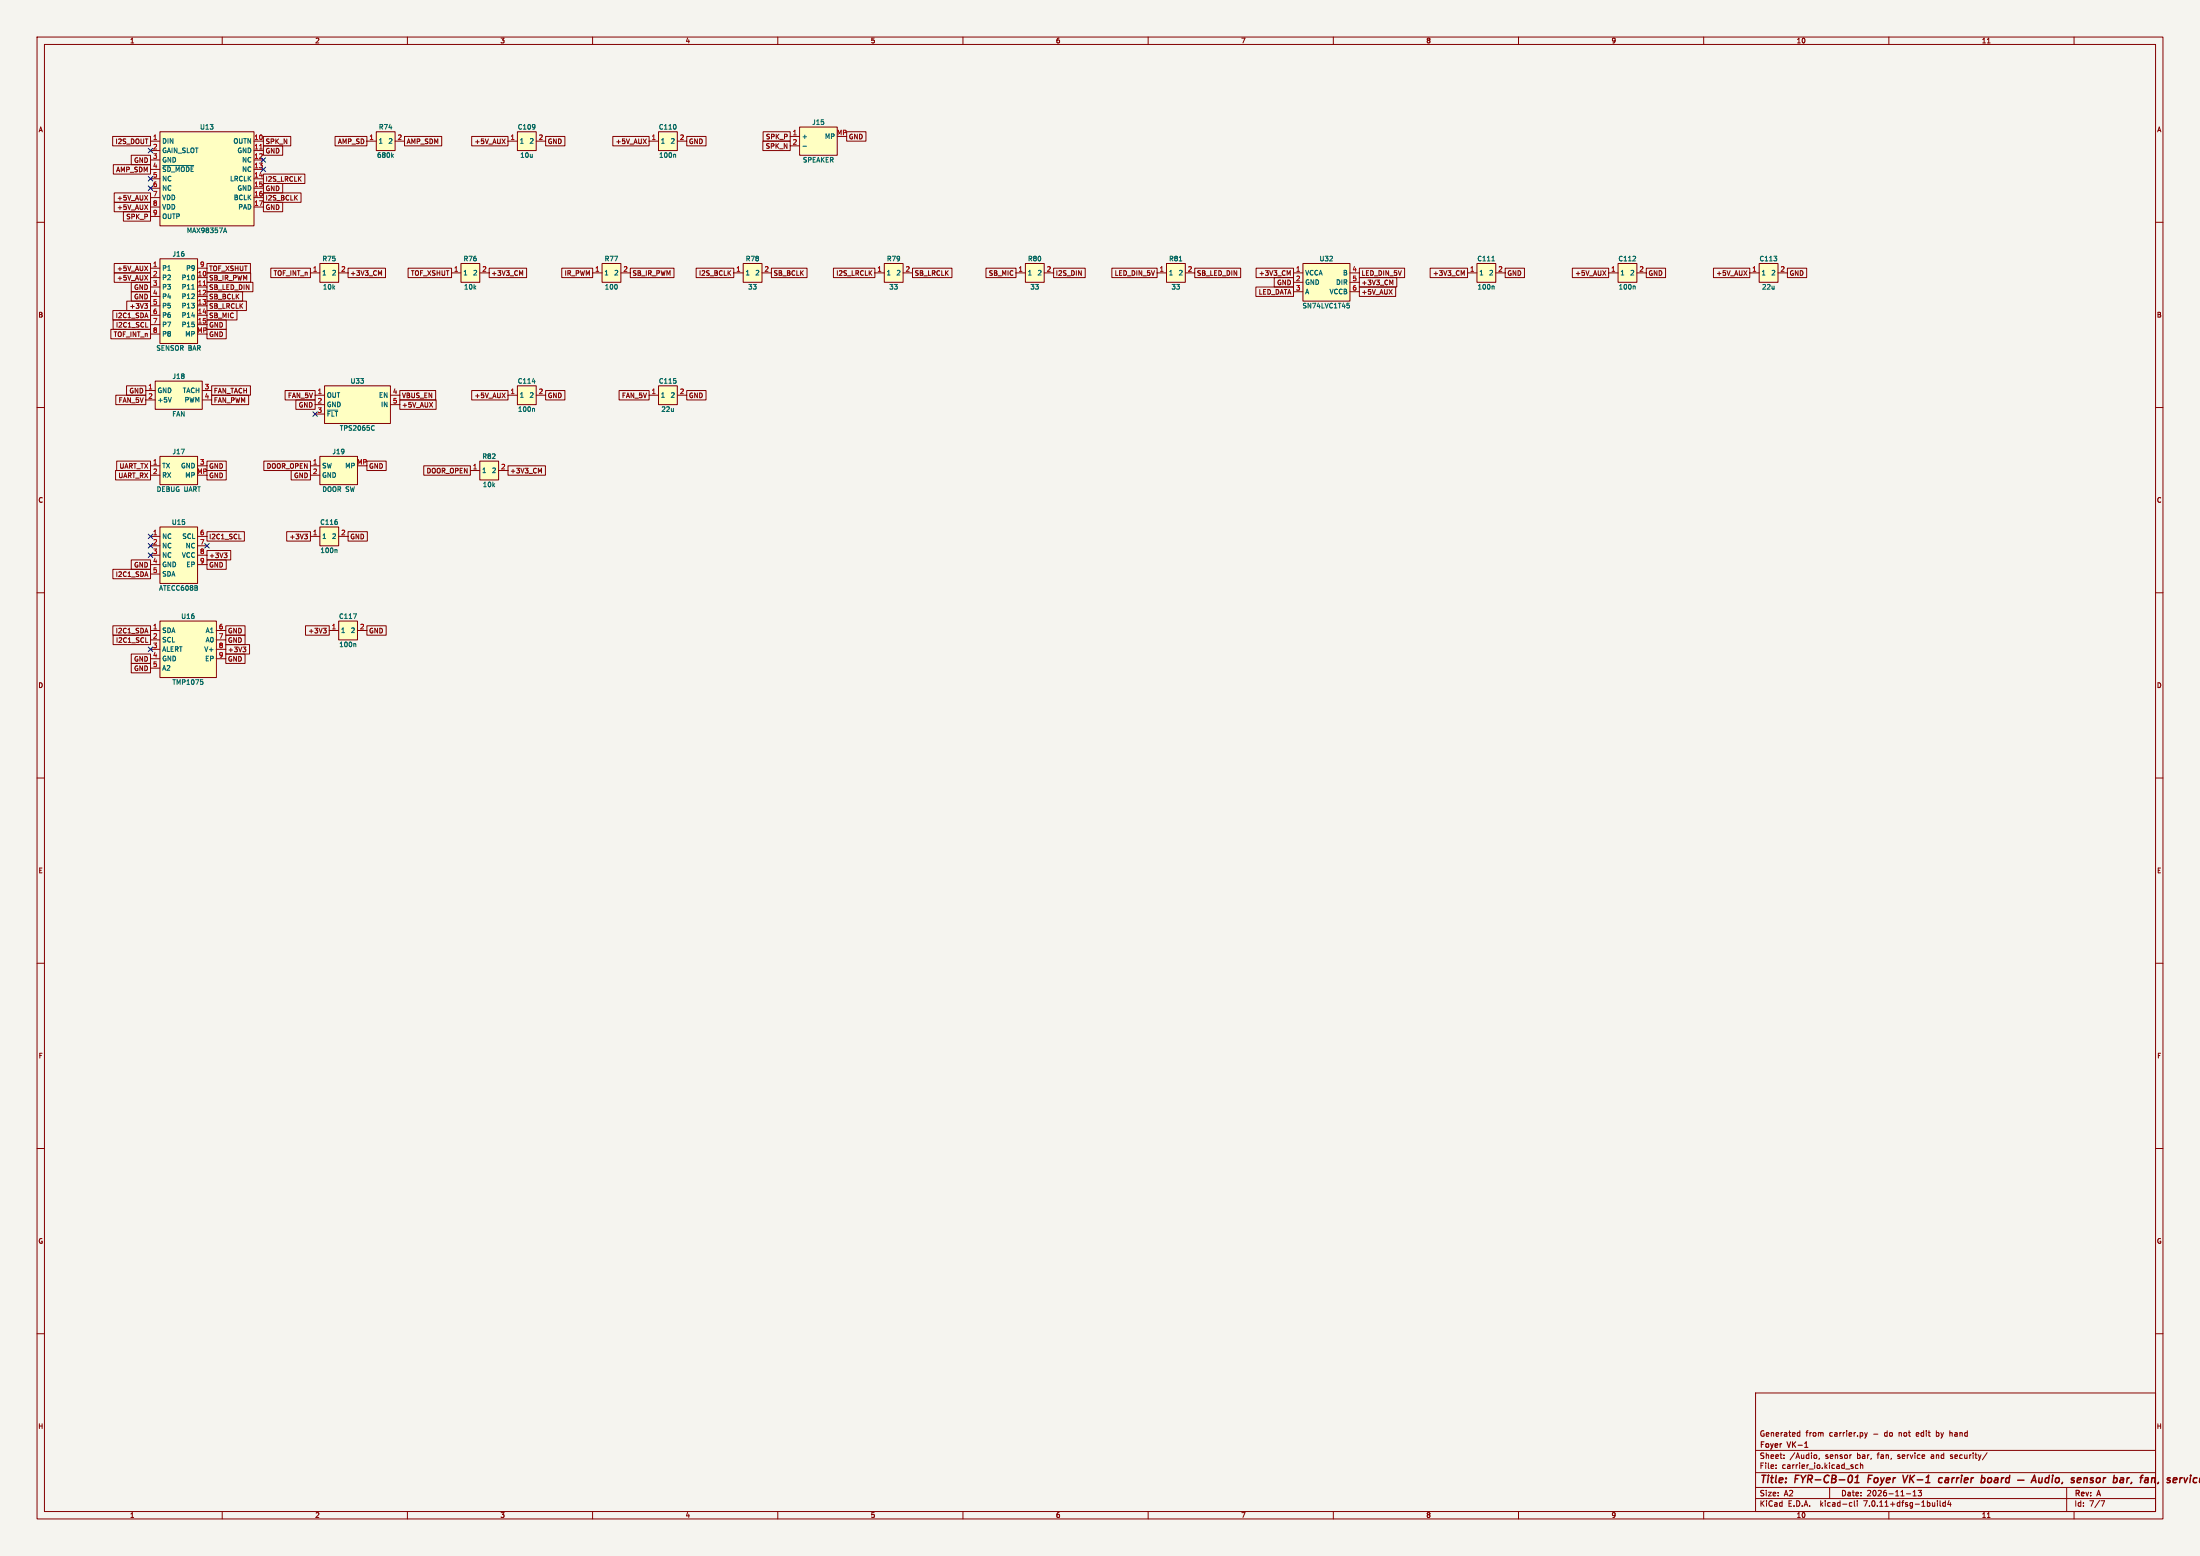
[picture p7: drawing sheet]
<svg xmlns="http://www.w3.org/2000/svg" width="594mm" height="420mm" viewBox="0 0 594 420" stroke-linecap="round" stroke-linejoin="round" font-family="sans-serif">
<path d="M0 0h594v420h-594z" fill="#f5f4ef" stroke="#f5f4ef" stroke-width=".27"/>
<g fill="none" stroke="#840000" stroke-width=".27">
<path d="M10 10h574v400h-574zM12 12h570v396h-570zM60 10v2M110 10v2M160 10v2M210 10v2M260 10v2M310 10v2M360 10v2M410 10v2M460 10v2M510 10v2"/>
<path d="M536.6 11.6h.7M560 10v2M30.4 36.8h10.2v2.6h-10.2zM40.6 38.1h2.6M43.2 35.6h25.4v25.4h-25.4zM68.6 38.1h2.5M71.1 39.4h5.2v2.5h-5.2zM71.1 36.8h7.4v2.6h-7.4zM90.5 36.8h8.6v2.6h-8.6zM99.1 38.1h2.5M101.6 35.6h5.1v5h-5.1zM106.7 38.1h2.5"/>
<path d="M109.2 36.8h10.1v2.6h-10.1zM127.4 36.8h9.8v2.6h-9.8zM137.2 38.1h2.5M139.7 35.6h5.1v5h-5.1zM144.8 38.1h2.5M147.3 36.8h5.2v2.6h-5.2zM165.5 36.8h9.8v2.6h-9.8zM175.3 38.1h2.5M177.8 35.6h5.1v5h-5.1zM182.9 38.1h2.5M185.4 36.8h5.2v2.6h-5.2zM206 38.1h7.4v2.5h-7.4z"/>
<path d="M206 35.6h7.4v2.5h-7.4zM213.4 36.8h2.5M213.4 39.4h2.5M215.9 34.3h10.2v7.6h-10.2zM228.6 35.6h5.2v2.5h-5.2zM10 60h2M30.6 44.5h10v2.5h-10zM30.8 52.1h9.8v2.5h-9.8zM30.8 54.6h9.8v2.6h-9.8zM33.3 57.2h7.3v2.5h-7.3zM35.4 41.9h5.2v2.6h-5.2zM40.6 40.6h2.6"/>
<path d="M40.6 43.2h2.6M40.6 45.7h2.6M40.6 48.3h2.6M40.6 50.8h2.6M40.6 53.3h2.6M40.6 55.9h2.6M40.6 58.4h2.6M68.6 40.6h2.5M68.6 43.2h2.5M68.6 45.7h2.5M68.6 48.3h2.5M68.6 50.8h2.5"/>
<path d="M68.6 53.3h2.5M68.6 55.9h2.5M71.1 54.6h5.2v2.6h-5.2zM71.1 52.1h10.2v2.5h-10.2zM71.1 49.5h5.2v2.6h-5.2zM71.1 47h11.2v2.5h-11.2zM582 60h2M30.8 71.1h9.8v2.6h-9.8zM30.8 73.7h9.8v2.5h-9.8zM35.4 78.7h5.2v2.6h-5.2zM35.4 76.2h5.2v2.5h-5.2zM40.6 72.4h2.6"/>
<path d="M40.6 74.9h2.6M40.6 77.5h2.6M43.2 69.9h10.1v22.8h-10.1zM53.3 72.4h2.6M53.3 74.9h2.6M53.3 77.5h2.6M55.9 76.2h12.4v2.5h-12.4zM55.9 73.7h11.8v2.5h-11.8zM55.9 71.1h11.7v2.6h-11.7zM55.9 78.7h9.6v2.6h-9.6zM73.1 72.4h10.7v2.5h-10.7zM83.8 73.7h2.6"/>
<path d="M86.4 71.1h5v5.1h-5zM91.4 73.7h2.6M94 72.4h10.1v2.5h-10.1zM102.6 74l.4-.9v1.2M110.2 72.4h11.7v2.5h-11.7zM121.9 73.7h2.6M124.5 71.1h5v5.1h-5zM129.5 73.7h2.6M132.1 72.4h10.1v2.5h-10.1zM140.7 74l.4-.9v1.2M151.7 72.4h8.3v2.5h-8.3zM160 73.7h2.6"/>
<path d="M162.6 71.1h5v5.1h-5zM167.6 73.7h2.6M170.2 72.4h11.8v2.5h-11.8zM188 72.4h10.1v2.5h-10.1zM198.1 73.7h2.6M200.7 71.1h5v5.1h-5zM205.7 73.7h2.6M208.3 72.4h9.6v2.5h-9.6zM225 72.4h11.2v2.5h-11.2zM236.2 73.7h2.6M238.8 71.1h5v5.1h-5zM243.8 73.7h2.6"/>
<path d="M246.4 72.4h10.6v2.5h-10.6zM266.2 72.4h8.1v2.5h-8.1zM274.3 73.7h2.6M276.9 71.1h5v5.1h-5zM281.9 73.7h2.6M284.5 72.4h8.5v2.5h-8.5zM300.2 72.4h12.2v2.5h-12.2zM312.4 73.7h2.6M315 71.1h5v5.1h-5zM320 73.7h2.6M322.6 72.4h12.4v2.5h-12.4zM339.1 77.5h10.1v2.5h-10.1z"/>
<path d="M339.1 72.4h10.1v2.5h-10.1zM344 74.9h5.2v2.6h-5.2zM347.9 74l.5-.9v1.2M349.2 73.7h2.6M349.2 76.2h2.6M349.2 78.7h2.6M351.8 71.1h12.7v10.2h-12.7zM364.5 73.7h2.5M364.5 76.2h2.5M364.5 78.7h2.5M367 74.9h10.1v2.6h-10.1zM367 72.4h12.2v2.5h-12.2z"/>
<path d="M367 77.5h9.8v2.5h-9.8zM375.7 76.5l.4-.9v1.3M386.1 72.4h10.1v2.5h-10.1zM394.9 74l.5-.9v1.2M396.2 73.7h2.6M398.8 71.1h5.1v5.1h-5.1zM403.9 73.7h2.5M406.4 72.4h5.2v2.5h-5.2zM424.5 72.4h9.8v2.5h-9.8zM434.3 73.7h2.6M436.9 71.1h5.1v5.1h-5.1zM442 73.7h2.5"/>
<path d="M444.5 72.4h5.2v2.5h-5.2zM462.6 72.4h9.8v2.5h-9.8zM472.4 73.7h2.6M475 71.1h5.1v5.1h-5.1zM480.1 73.7h2.5M482.6 72.4h5.2v2.5h-5.2zM29.9 88.9h10.7v2.5h-10.7zM30.5 83.8h10.1v2.6h-10.1zM30.5 86.4h10.1v2.5h-10.1zM34.2 81.3h6.4v2.5h-6.4zM39 82h.8l-.4 .4M39.3 88.3h.6"/>
<path d="M39.6 82.4l.2 .3-.2 .5M40.6 80h2.6M40.6 82.6h2.6M40.6 85.1h2.6M40.6 87.6h2.6M40.6 90.2h2.6M53.3 80h2.6M53.3 82.6h2.6M53.3 85.1h2.6M53.3 87.6h2.6M55.9 83.8h8.1v2.6h-8.1zM55.9 88.9h5.2v2.5h-5.2z"/>
<path d="M55.9 86.4h5.2v2.5h-5.2zM55.9 81.3h10.6v2.5h-10.6zM10 110h2M31.3 106.7h8.1v2.5h-8.1zM34.2 104.1h5.2v2.6h-5.2zM39.4 105.4h2.5M39.4 108h2.5M41.9 102.9h12.7v7.6h-12.7zM54.6 105.4h2.5M54.6 108h2.5M57.1 104.1h10.5v2.6h-10.5zM57.1 106.7h10v2.5h-10z"/>
<path d="M77 105.4h8.1v2.6h-8.1zM79.9 108h5.2v2.5h-5.2zM85.1 106.7h2.5M85.1 109.2h2.5M85.1 111.8h2.5M87.6 104.1h17.8v10.2h-17.8zM105.4 106.7h2.5M105.4 109.2h2.5M107.9 105.4h9.7v2.6h-9.7zM107.9 108h9.9v2.5h-9.9zM127.4 105.4h9.8v2.6h-9.8zM137.2 106.7h2.5"/>
<path d="M139.7 104.1h5.1v5.1h-5.1zM144.8 106.7h2.5M147.3 105.4h5.2v2.6h-5.2zM167.2 105.4h8.1v2.6h-8.1zM175.3 106.7h2.5M177.8 104.1h5.1v5.1h-5.1zM182.9 106.7h2.5M185.4 105.4h5.2v2.6h-5.2zM582 110h2M31.2 127h9.4v2.5h-9.4zM31.5 124.5h9.1v2.5h-9.1zM40.6 125.7h2.6"/>
<path d="M40.6 128.3h2.6M43.2 123.2h10.1v7.6h-10.1zM53.3 125.7h2.6M55.9 127h5.2v2.5h-5.2zM55.9 124.5h5.2v2.5h-5.2zM71.2 124.5h12.6v2.5h-12.6zM78.6 127h5.2v2.5h-5.2zM83.8 125.7h2.6M83.8 128.3h2.6M86.4 123.2h10.1v7.6h-10.1zM99.1 124.5h5.2v2.5h-5.2zM114.4 125.7h12.6v2.6h-12.6z"/>
<path d="M127 127h2.5M129.5 124.5h5.1v5h-5.1zM134.6 127h2.6M137.2 125.7h10.1v2.6h-10.1zM145.8 127.3l.4-.9v1.3M10 160h2M30.5 153.7h10.1v2.5h-10.1zM35.4 151.1h5.2v2.6h-5.2zM40.6 144.8h2.6M40.6 147.3h2.6M40.6 149.9h2.6M40.6 152.4h2.6"/>
<path d="M40.6 154.9h2.6M43.2 142.2h10.1v15.3h-10.1zM53.3 144.8h2.6M53.3 147.3h2.6M53.3 149.9h2.6M53.3 152.4h2.6M55.9 143.5h10.1v2.6h-10.1zM55.9 148.6h6.4v2.5h-6.4zM55.9 151.1h5.2v2.6h-5.2zM60.5 149.3h.8l-.4 .4M61.1 149.7l.2 .3-.2 .5M64.5 145.5h.6"/>
<path d="M77.4 143.5h6.4v2.6h-6.4zM82.2 144.2h.8l-.4 .5M82.8 144.7l.2 .2-.2 .6M83.8 144.8h2.6M86.4 142.2h5v5.1h-5zM91.4 144.8h2.6M94 143.5h5.2v2.6h-5.2zM582 160h2M30.5 168.9h10.1v2.6h-10.1zM30.5 171.4h10.1v2.6h-10.1zM35.4 179.1h5.2v2.5h-5.2zM35.4 176.5h5.2v2.6h-5.2z"/>
<path d="M39.3 173.4h.6M40.6 170.2h2.6M40.6 172.7h2.6M40.6 175.3h2.6M40.6 177.8h2.6M43.2 167.6h15.2v15.3h-15.2zM58.4 170.2h2.6M58.4 172.7h2.6M58.4 175.3h2.6M58.4 177.8h2.6M61 176.5h5.2v2.6h-5.2zM61 174h6.4v2.5h-6.4z"/>
<path d="M61 171.4h5.2v2.6h-5.2zM61 168.9h5.2v2.6h-5.2zM65.6 174.7h.8l-.4 .4M66.1 175.1l.3 .3-.1 .4M66.3 175.9h-.2M66.3 175.8v.1M82.5 168.9h6.4v2.6h-6.4zM87.3 169.6h.8l-.4 .5M87.8 170.1l.3 .2-.3 .6M88.9 170.2h2.5M91.4 167.6h5.1v5.1h-5.1zM96.5 170.2h2.6"/>
<path d="M99.1 168.9h5.2v2.6h-5.2zM40.6 180.3h2.6M10 210h2M582 210h2M10 260h2M582 260h2M10 310h2M582 310h2M10 360h2M474 376h108v32h-108zM582 360h2M474 397.5h108"/>
<path d="M474 391.5h108M479.5 396.2v.2M479.5 395.4v.2M481.7 393.5v.2M481.7 392.7v.2M485.4 387.6h.6M485.4 386.7h.6M486 386.2v1.5M490.2 392.7l.3 .3v.4l-.3 .3M491.2 393.6l-.1 .3M499.7 392.7h.2M500.2 395.9l.2 .2-.2 .3"/>
<path d="M500.2 395.4h.1M501.7 395.4h-.5l-.2 .3 .1 .6h.6M502.3 395.5l.6-.1 .1 1M502.3 394.9v1.5M503.5 386.7l.3 1M503.8 387.7l-.3 .5M504.2 386.7l-.4 1M522.8 386.2v1.5M522.8 387.6l.2 .1M523 386.7h-.2M526.5 386.2v1.5M526.6 393.6l.1 .1"/>
<path d="M526.7 392.7v.4M526.7 386.7l-.2 .1M536.5 392.1l-1.3 1.9M60 408v2M110 408v2M160 408v2M210 408v2M260 408v2M310 408v2M360 408v2M410 408v2M460 408v2"/>
<path d="M474 404.5h108M474 401.5h108M494 401.5v3M499.6 405.6h.4M500 406.5l-.4 .1M500.7 405.1v1.3l.2 .2M501.5 405.1v.1M501.5 405.6v1M510 408v2M514.7 403.2h1.2M516.5 403.8h.9M516.5 402.7l.5-.4v1.5"/>
<path d="M517.9 402.3h.9l-.5 .5 .4 .2v.6l-.2 .2-.6-.2M523.1 405.1v.1M523.1 405.6v1M523.8 405.1v1.3l.2 .2M525.2 405.6h-.4l-.3 .3 .2 .6h.5M525.2 405.1v1.5M526.2 405l-.3 1.1h.9M526.6 405.6v1M536.6 409.6h.7M558 401.5v6.5M560 408v2M567.2 405.1h1l-.6 1.5"/>
</g>
<g fill="none" stroke="#840000" stroke-width=".4">
<path d="M500.1 398.4l.1 .6-.2 .8M501 398.8l.6-.6-.2 2M504.6 398.2l-.3 2M513.8 398.2l.4 2 .9-2M524.5 399h-.8l-.3 .8 .3 .4 .6-.1M525.2 399.5v.6M535.8 399l.1 .2-.1 .8M537.4 398.9l-.6 .2-.2 .7 .4 .4 .5-.1M548.7 399.6h.9M550.6 398.9l-.1 1.2 .5 .1 .3-.2M551.4 398.9l-.1 1.3M553.2 399h-.7l-.3 .8 .3 .4 .6-.1"/>
<path d="M553.3 398.2l-.2 2M554.2 398.9l-.2 1.3M554.3 398.2l-.1 .2M555.1 399.1l.3-.2 .6 .2v.7l-.3 .3-.4 .1-.3-.2zM560.1 399l-.5-.1-.3 .2 .1 .3 .6 .2-.1 .5h-.7M560.9 399.5l.9-.2v-.3h-.8l-.2 .9 .3 .3 .5-.1M562.7 399.1l.3-.2 .5 .1-.1 1.2M562.8 398.9l-.2 1.3M570.8 398.2l-.2 2M591.4 398.9l-.1 1.3M591.5 398.2v.2M592.5 399l-.3 .8 .3 .4"/>
<path d="M500.8 400.2h1.1M548.4 400.2l.9-2 .4 2M556.9 400.1l-.3 .4M575.6 400.1l-.3 .4"/>
</g>
<path d="M487.3 390.7h.8" fill="none" stroke="#840000" stroke-width=".3"/>
<g fill="#ffffc2" stroke="#ffffc2" stroke-width=".27">
<path d="M41.9 102.9h12.7v7.6h-12.7z"/>
<path d="M475 71.1h5.1v5.1h-5.1z"/>
<path d="M215.9 34.3h10.2v7.6h-10.2z"/>
<path d="M436.9 71.1h5.1v5.1h-5.1z"/>
<path d="M200.7 71.1h5v5.1h-5z"/>
<path d="M177.8 35.6h5.1v5h-5.1z"/>
<path d="M43.2 142.2h10.1v15.3h-10.1z"/>
<path d="M43.2 123.2h10.1v7.6h-10.1z"/>
<path d="M139.7 35.6h5.1v5h-5.1z"/>
<path d="M86.4 142.2h5v5.1h-5z"/>
<path d="M162.6 71.1h5v5.1h-5z"/>
<path d="M86.4 71.1h5v5.1h-5z"/>
<path d="M43.2 35.6h25.4v25.4h-25.4z"/>
<path d="M43.2 69.9h10.1v22.8h-10.1z"/>
<path d="M124.5 71.1h5v5.1h-5z"/>
<path d="M87.6 104.1h17.8v10.2h-17.8z"/>
<path d="M129.5 124.5h5.1v5h-5.1z"/>
<path d="M139.7 104.1h5.1v5.1h-5.1z"/>
<path d="M91.4 167.6h5.1v5.1h-5.1z"/>
<path d="M177.8 104.1h5.1v5.1h-5.1z"/>
<path d="M398.8 71.1h5.1v5.1h-5.1z"/>
<path d="M43.2 167.6h15.2v15.3h-15.2z"/>
<path d="M315 71.1h5v5.1h-5z"/>
<path d="M238.8 71.1h5v5.1h-5z"/>
<path d="M86.4 123.2h10.1v7.6h-10.1z"/>
<path d="M351.8 71.1h12.7v10.2h-12.7z"/>
<path d="M101.6 35.6h5.1v5h-5.1z"/>
<path d="M276.9 71.1h5v5.1h-5z"/>
</g>
<g fill="none" stroke="#006464" stroke-width=".27">
<path d="M216.8 39.5h1M43.9 44.7h8.4M105.9 42l.3 .5M106.2 41.6l-.5 .5M182.2 41.6l.2 .2v.7M51.8 78h.7M60.5 62.4h.6M60.8 61.5l.4 1.3M318.4 70.4h.7M402.8 70.4h.7M403.2 77.2l.2 .2v.6M441.3 77.2l.2 .2v.6"/>
<path d="M363.7 81.9h.6M363.8 82.3l.6 .3-.1 .4-.5 .1M46.3 107.3l-.5 1.2M88.4 110.7h2.8M100.8 114.9l.3 .1M101.1 116l-.3 .1M143.7 103h.8M144.1 110.2l.2 .2v.7M90.8 148.3l.2 .2v.7M95.4 165.7h.8l-.5 1.2M95.9 173.7l.2 .2v.7M54.2 183.5h.6"/>
<path d="M54.6 183.9l.2 .3-.2 .5"/>
</g>
<path d="M70.1 40.2h.7M54.9 77.1h.7" fill="none" stroke="#a90000" stroke-width=".27"/>
<g fill="none" stroke="#000084" stroke-width=".27">
<path d="M40 47.7l1.2 1.2M40 40l1.2 1.2M40 50.2l1.2 1.2M41.2 47.7l-1.2 1.2M41.2 40l-1.2 1.2M41.2 50.2l-1.2 1.2M70.5 42.6l1.2 1.2M70.5 45.1l1.2 1.2M71.7 42.6l-1.2 1.2M71.7 45.1l-1.2 1.2M84.5 111.2l1.2 1.2M85.7 111.2l-1.2 1.2"/>
<path d="M40 144.2l1.2 1.2M40 149.3l1.2 1.2M40 146.7l1.2 1.2M41.2 144.2l-1.2 1.2M41.2 149.3l-1.2 1.2M41.2 146.7l-1.2 1.2M55.3 146.7l1.2 1.2M56.5 146.7l-1.2 1.2M40 174.7l1.2 1.2M41.2 174.7l-1.2 1.2"/>
</g>
<g font-size="2.8" fill="#840000">
<text x="475" y="400.9">Title:</text>
<text x="484.7" y="400.9">FYR-CB-01</text>
<text x="505.2" y="400.9">Foyer</text>
<text x="515.5" y="400.9">VK-1</text>
<text x="525.9" y="400.9">carrier</text>
<text x="538.1" y="400.9">board</text>
<text x="564.9" y="400.9">sensor</text>
<text x="577.1" y="400.9">bar,</text>
<text x="585.2" y="400.9">fan,</text>
<text x="593.2" y="400.9">se</text>
</g>
<g font-size="2.1" fill="#840000">
<text x="475" y="388">Generated</text>
<text x="487.5" y="388">from</text>
<text x="494" y="388">carrier.py</text>
<text x="505.9" y="388">-</text>
<text x="509.1" y="388">do</text>
<text x="513.1" y="388">not</text>
<text x="517.9" y="388">edit</text>
<text x="523.5" y="388">by</text>
<text x="527.3" y="388">hand</text>
<text x="475" y="394">Sheet:</text>
<text x="475" y="391.2">Foyer</text>
<text x="482.7" y="391.2">VK-1</text>
<text x="483.2" y="394">/Audio,</text>
<text x="492.9" y="394">sensor</text>
<text x="501.5" y="394">bar,</text>
<text x="507.2" y="394">fan,</text>
<text x="512.8" y="394">service</text>
<text x="521.9" y="394">and</text>
<text x="527.3" y="394">security/</text>
<text x="475" y="396.7">File:</text>
<text x="481.1" y="396.7">carrier_io.kicad_sch</text>
<text x="475" y="406.9">KiCad</text>
<text x="475" y="404.1">Size:</text>
<text x="481.7" y="404.1">A2</text>
<text x="482.7" y="406.9">E.D.A.</text>
<text x="491.6" y="406.9">kicad-cli</text>
<text x="497" y="404.1">Date:</text>
<text x="503.5" y="406.9">7.0.11+dfsg-1build4</text>
<text x="504" y="404.1">2026-11-13</text>
<text x="560" y="404.3">Rev:</text>
<text x="560" y="406.9">Id:</text>
<text x="564.1" y="406.9">7/7</text>
<text x="566.4" y="404.3">A</text>
</g>
<g font-size="1.8" fill="#840000">
<text x="35" y="11.9">1</text>
<text x="85" y="11.9">2</text>
<text x="135" y="11.9">3</text>
<text x="185" y="11.9">4</text>
<text x="235" y="11.9">5</text>
<text x="285" y="11.9">6</text>
<text x="335" y="11.9">7</text>
<text x="385" y="11.9">8</text>
<text x="435" y="11.9">9</text>
<text x="485" y="11.9">10</text>
<text x="535" y="11.9">11</text>
<text x="10.3" y="35.9">A</text>
<text x="582.3" y="35.9">A</text>
<text x="31.1" y="39.1">I2S_DOUT</text>
<text x="71.6" y="41.6">GND</text>
<text x="71.6" y="39.1">SPK_N</text>
<text x="91.1" y="39.1">AMP_SD</text>
<text x="109.7" y="39.1">AMP_SDM</text>
<text x="128" y="39.1">+5V_AUX</text>
<text x="147.8" y="39.1">GND</text>
<text x="166.1" y="39.1">+5V_AUX</text>
<text x="185.9" y="39.1">GND</text>
<text x="206.6" y="40.3">SPK_N</text>
<text x="206.7" y="37.8">SPK_P</text>
<text x="229.1" y="37.8">GND</text>
<text x="31.3" y="46.7">AMP_SDM</text>
<text x="36.1" y="44.1">GND</text>
<text x="71.6" y="51.8">GND</text>
<text x="71.6" y="49.2">I2S_LRCLK</text>
<text x="31.5" y="54.3">+5V_AUX</text>
<text x="31.5" y="56.8">+5V_AUX</text>
<text x="34" y="59.4">SPK_P</text>
<text x="71.6" y="56.8">GND</text>
<text x="71.6" y="54.3">I2S_BCLK</text>
<text x="31.5" y="73.3">+5V_AUX</text>
<text x="31.5" y="75.9">+5V_AUX</text>
<text x="56.4" y="75.9">SB_IR_PWM</text>
<text x="56.4" y="73.3">TOF_XSHUT</text>
<text x="73.8" y="74.6">TOF_INT_n</text>
<text x="94.5" y="74.6">+3V3_CM</text>
<text x="110.8" y="74.6">TOF_XSHUT</text>
<text x="132.6" y="74.6">+3V3_CM</text>
<text x="152.3" y="74.6">IR_PWM</text>
<text x="170.7" y="74.6">SB_IR_PWM</text>
<text x="188.6" y="74.6">I2S_BCLK</text>
<text x="208.8" y="74.6">SB_BCLK</text>
<text x="225.7" y="74.6">I2S_LRCLK</text>
<text x="246.9" y="74.6">SB_LRCLK</text>
<text x="266.9" y="74.6">SB_MIC</text>
<text x="285" y="74.6">I2S_DIN</text>
<text x="300.9" y="74.6">LED_DIN_5V</text>
<text x="323.1" y="74.6">SB_LED_DIN</text>
<text x="339.8" y="74.6">+3V3_CM</text>
<text x="344.7" y="77.2">GND</text>
<text x="367.5" y="77.2">+3V3_CM</text>
<text x="367.5" y="74.6">LED_DIN_5V</text>
<text x="386.8" y="74.6">+3V3_CM</text>
<text x="406.9" y="74.6">GND</text>
<text x="425.2" y="74.6">+5V_AUX</text>
<text x="445" y="74.6">GND</text>
<text x="463.3" y="74.6">+5V_AUX</text>
<text x="483.1" y="74.6">GND</text>
<text x="34.9" y="83.5">+3V3</text>
<text x="36.1" y="81">GND</text>
<text x="36.1" y="78.4">GND</text>
<text x="56.4" y="83.5">SB_LRCLK</text>
<text x="56.4" y="78.4">SB_LED_DIN</text>
<text x="56.4" y="81">SB_BCLK</text>
<text x="339.7" y="79.7">LED_DATA</text>
<text x="367.5" y="79.7">+5V_AUX</text>
<text x="10.3" y="85.9">B</text>
<text x="31.1" y="86">I2C1_SDA</text>
<text x="31.2" y="88.6">I2C1_SCL</text>
<text x="56.4" y="86">SB_MIC</text>
<text x="56.4" y="88.6">GND</text>
<text x="582.3" y="85.9">B</text>
<text x="30.6" y="91.1">TOF_INT_n</text>
<text x="56.4" y="91.1">GND</text>
<text x="34.8" y="106.4">GND</text>
<text x="57.6" y="106.4">FAN_TACH</text>
<text x="77.6" y="107.6">FAN_5V</text>
<text x="108.4" y="107.6">VBUS_EN</text>
<text x="128" y="107.6">+5V_AUX</text>
<text x="147.8" y="107.6">GND</text>
<text x="167.8" y="107.6">FAN_5V</text>
<text x="185.9" y="107.6">GND</text>
<text x="31.9" y="108.9">FAN_5V</text>
<text x="57.6" y="108.9">FAN_PWM</text>
<text x="80.5" y="110.2">GND</text>
<text x="108.4" y="110.2">+5V_AUX</text>
<text x="31.9" y="129.2">UART_RX</text>
<text x="32.2" y="126.7">UART_TX</text>
<text x="56.4" y="129.2">GND</text>
<text x="56.4" y="126.7">GND</text>
<text x="71.9" y="126.7">DOOR_OPEN</text>
<text x="79.3" y="129.2">GND</text>
<text x="99.5" y="126.7">GND</text>
<text x="115.1" y="128">DOOR_OPEN</text>
<text x="137.6" y="128">+3V3_CM</text>
<text x="10.3" y="135.9">C</text>
<text x="582.3" y="135.9">C</text>
<text x="56.4" y="145.7">I2C1_SCL</text>
<text x="78.1" y="145.7">+3V3</text>
<text x="94.5" y="145.7">GND</text>
<text x="31.1" y="155.9">I2C1_SDA</text>
<text x="36.1" y="153.4">GND</text>
<text x="56.4" y="150.8">+3V3</text>
<text x="56.4" y="153.4">GND</text>
<text x="31.1" y="171.1">I2C1_SDA</text>
<text x="31.2" y="173.7">I2C1_SCL</text>
<text x="61.4" y="173.7">GND</text>
<text x="61.4" y="171.1">GND</text>
<text x="83.1" y="171.1">+3V3</text>
<text x="99.5" y="171.1">GND</text>
<text x="36.1" y="178.8">GND</text>
<text x="61.4" y="178.8">GND</text>
<text x="61.4" y="176.2">+3V3</text>
<text x="10.3" y="185.9">D</text>
<text x="36.1" y="181.3">GND</text>
<text x="582.3" y="185.9">D</text>
<text x="10.3" y="235.9">E</text>
<text x="582.3" y="235.9">E</text>
<text x="10.3" y="285.9">F</text>
<text x="582.3" y="285.9">F</text>
<text x="10.3" y="335.9">G</text>
<text x="582.3" y="335.9">G</text>
<text x="10.2" y="385.9">H</text>
<text x="582.2" y="385.9">H</text>
<text x="35" y="409.9">1</text>
<text x="85" y="409.9">2</text>
<text x="135" y="409.9">3</text>
<text x="185" y="409.9">4</text>
<text x="235" y="409.9">5</text>
<text x="285" y="409.9">6</text>
<text x="335" y="409.9">7</text>
<text x="385" y="409.9">8</text>
<text x="435" y="409.9">9</text>
<text x="485" y="409.9">10</text>
<text x="535" y="409.9">11</text>
</g>
<g font-size="1.8" fill="#006464">
<text x="53.9" y="35.2">U13</text>
<text x="102.2" y="35.2">R74</text>
<text x="139.7" y="35.2">C109</text>
<text x="177.8" y="35.2">C110</text>
<text x="219.2" y="33.9">J15</text>
<text x="43.7" y="39">DIN</text>
<text x="43.7" y="41.5">GAIN_SLOT</text>
<text x="62.9" y="39">OUTN</text>
<text x="64" y="41.5">GND</text>
<text x="102.1" y="39">1</text>
<text x="104.8" y="39">2</text>
<text x="140.2" y="39">1</text>
<text x="142.9" y="39">2</text>
<text x="178.3" y="39">1</text>
<text x="181" y="39">2</text>
<text x="216.4" y="37.7">+</text>
<text x="222.6" y="37.7">MP</text>
<text x="43.7" y="44">GND</text>
<text x="43.7" y="46.6">~{SD_MODE}</text>
<text x="65.3" y="44">NC</text>
<text x="65.3" y="46.6">NC</text>
<text x="101.7" y="42.8">680k</text>
<text x="140.4" y="42.8">10u</text>
<text x="177.8" y="42.8">100n</text>
<text x="216.7" y="44">SPEAKER</text>
<text x="43.7" y="49.1">NC</text>
<text x="43.7" y="51.7">NC</text>
<text x="62" y="49.1">LRCLK</text>
<text x="64" y="51.7">GND</text>
<text x="43.7" y="54.2">VDD</text>
<text x="43.7" y="56.7">VDD</text>
<text x="43.7" y="59.3">OUTP</text>
<text x="63" y="54.2">BCLK</text>
<text x="64.2" y="56.7">PAD</text>
<text x="50.3" y="63.1">MAX98357A</text>
<text x="46.5" y="69.4">J16</text>
<text x="87" y="70.7">R75</text>
<text x="125.1" y="70.7">R76</text>
<text x="163.2" y="70.7">R77</text>
<text x="201.3" y="70.7">R78</text>
<text x="239.4" y="70.7">R79</text>
<text x="277.5" y="70.7">R80</text>
<text x="315.6" y="70.7">R81</text>
<text x="356.2" y="70.7">U32</text>
<text x="398.8" y="70.7">C111</text>
<text x="436.9" y="70.7">C112</text>
<text x="475" y="70.7">C113</text>
<text x="43.7" y="73.3">P1</text>
<text x="43.7" y="75.8">P2</text>
<text x="48.9" y="75.8">P10</text>
<text x="50.1" y="73.3">P9</text>
<text x="86.9" y="74.5">1</text>
<text x="89.5" y="74.5">2</text>
<text x="125" y="74.5">1</text>
<text x="127.6" y="74.5">2</text>
<text x="163.1" y="74.5">1</text>
<text x="165.7" y="74.5">2</text>
<text x="201.2" y="74.5">1</text>
<text x="203.8" y="74.5">2</text>
<text x="239.3" y="74.5">1</text>
<text x="241.9" y="74.5">2</text>
<text x="277.4" y="74.5">1</text>
<text x="280" y="74.5">2</text>
<text x="315.5" y="74.5">1</text>
<text x="318.1" y="74.5">2</text>
<text x="352.3" y="74.5">VCCA</text>
<text x="352.3" y="77.1">GND</text>
<text x="360.6" y="77.1">DIR</text>
<text x="362.5" y="74.5">B</text>
<text x="399.3" y="74.5">1</text>
<text x="401.9" y="74.5">2</text>
<text x="437.4" y="74.5">1</text>
<text x="440" y="74.5">2</text>
<text x="475.5" y="74.5">1</text>
<text x="478.1" y="74.5">2</text>
<text x="43.7" y="78.3">P3</text>
<text x="43.7" y="80.9">P4</text>
<text x="43.7" y="83.4">P5</text>
<text x="48.9" y="78.3">P11</text>
<text x="48.9" y="80.9">P12</text>
<text x="48.9" y="83.4">P13</text>
<text x="87.1" y="78.3">10k</text>
<text x="125.2" y="78.3">10k</text>
<text x="163.2" y="78.3">100</text>
<text x="201.9" y="78.3">33</text>
<text x="240" y="78.3">33</text>
<text x="278.1" y="78.3">33</text>
<text x="316.2" y="78.3">33</text>
<text x="351.6" y="83.4">SN74LVC1T45</text>
<text x="352.3" y="79.6">A</text>
<text x="358.9" y="79.6">VCCB</text>
<text x="398.8" y="78.3">100n</text>
<text x="436.9" y="78.3">100n</text>
<text x="475.6" y="78.3">22u</text>
<text x="43.7" y="86">P6</text>
<text x="43.7" y="88.5">P7</text>
<text x="48.9" y="86">P14</text>
<text x="48.9" y="88.5">P15</text>
<text x="42.1" y="94.8">SENSOR BAR</text>
<text x="43.7" y="91">P8</text>
<text x="49.9" y="91">MP</text>
<text x="42.4" y="106.3">GND</text>
<text x="46.5" y="102.5">J18</text>
<text x="49.2" y="106.3">TACH</text>
<text x="88.1" y="107.5">OUT</text>
<text x="94.5" y="103.7">U33</text>
<text x="102.2" y="107.5">EN</text>
<text x="139.7" y="103.7">C114</text>
<text x="140.2" y="107.5">1</text>
<text x="142.9" y="107.5">2</text>
<text x="177.8" y="103.7">C115</text>
<text x="178.3" y="107.5">1</text>
<text x="181" y="107.5">2</text>
<text x="42.4" y="108.8">+5V</text>
<text x="46.4" y="112.6">FAN</text>
<text x="49.7" y="108.8">PWM</text>
<text x="88.1" y="110.1">GND</text>
<text x="88.1" y="112.6">~{FLT}</text>
<text x="102.8" y="110.1">IN</text>
<text x="139.7" y="111.4">100n</text>
<text x="178.5" y="111.4">22u</text>
<text x="91.6" y="116.4">TPS2065C</text>
<text x="46.5" y="122.8">J17</text>
<text x="89.6" y="122.8">J19</text>
<text x="130.1" y="124.1">R82</text>
<text x="43.7" y="126.6">TX</text>
<text x="43.7" y="129.1">RX</text>
<text x="48.8" y="126.6">GND</text>
<text x="49.9" y="129.1">MP</text>
<text x="86.9" y="126.6">SW</text>
<text x="86.9" y="129.1">GND</text>
<text x="93.1" y="126.6">MP</text>
<text x="130" y="127.9">1</text>
<text x="130.3" y="131.7">10k</text>
<text x="132.7" y="127.9">2</text>
<text x="42.2" y="132.9">DEBUG UART</text>
<text x="86.9" y="132.9">DOOR SW</text>
<text x="46.3" y="141.8">U15</text>
<text x="86.3" y="141.8">C116</text>
<text x="43.7" y="145.6">NC</text>
<text x="43.7" y="148.2">NC</text>
<text x="49.1" y="145.6">SCL</text>
<text x="50" y="148.2">NC</text>
<text x="86.4" y="149.5">100n</text>
<text x="86.9" y="145.6">1</text>
<text x="89.5" y="145.6">2</text>
<text x="43.7" y="150.7">NC</text>
<text x="43.7" y="153.3">GND</text>
<text x="43.7" y="155.8">SDA</text>
<text x="49" y="150.7">VCC</text>
<text x="50.2" y="153.3">EP</text>
<text x="42.8" y="159.6">ATECC608B</text>
<text x="48.8" y="167.2">U16</text>
<text x="91.4" y="167.2">C117</text>
<text x="43.7" y="171">SDA</text>
<text x="43.7" y="173.6">SCL</text>
<text x="55.4" y="171">A1</text>
<text x="55.4" y="173.6">A0</text>
<text x="91.9" y="171">1</text>
<text x="94.6" y="171">2</text>
<text x="43.7" y="176.1">ALERT</text>
<text x="43.7" y="178.7">GND</text>
<text x="55" y="176.1">V+</text>
<text x="55.3" y="178.7">EP</text>
<text x="91.5" y="174.9">100n</text>
<text x="43.7" y="181.2">A2</text>
<text x="46.4" y="185">TMP1075</text>
</g>
<g font-size="1.8" fill="#a90000">
<text x="41.2" y="37.8">1</text>
<text x="41.2" y="40.4">2</text>
<text x="68.5" y="37.8">10</text>
<text x="68.5" y="40.4">11</text>
<text x="99.6" y="37.8">1</text>
<text x="107.2" y="37.8">2</text>
<text x="137.7" y="37.8">1</text>
<text x="145.3" y="37.8">2</text>
<text x="175.8" y="37.8">1</text>
<text x="183.4" y="37.8">2</text>
<text x="213.9" y="36.6">1</text>
<text x="213.9" y="39.1">2</text>
<text x="225.9" y="36.6">MP</text>
<text x="41.2" y="42.9">3</text>
<text x="41.2" y="45.5">4</text>
<text x="68.5" y="42.9">12</text>
<text x="68.5" y="45.5">13</text>
<text x="41.2" y="48">5</text>
<text x="41.2" y="50.5">6</text>
<text x="41.2" y="53.1">7</text>
<text x="68.5" y="48">14</text>
<text x="68.5" y="50.5">15</text>
<text x="68.5" y="53.1">16</text>
<text x="41.2" y="55.6">8</text>
<text x="41.2" y="58.2">9</text>
<text x="68.5" y="55.6">17</text>
<text x="41.2" y="72.1">1</text>
<text x="41.2" y="74.7">2</text>
<text x="41.2" y="77.2">3</text>
<text x="53.3" y="74.7">10</text>
<text x="53.3" y="77.2">11</text>
<text x="53.9" y="72.1">9</text>
<text x="84.4" y="73.4">1</text>
<text x="92" y="73.4">2</text>
<text x="122.5" y="73.4">1</text>
<text x="130.1" y="73.4">2</text>
<text x="160.6" y="73.4">1</text>
<text x="168.2" y="73.4">2</text>
<text x="198.7" y="73.4">1</text>
<text x="206.3" y="73.4">2</text>
<text x="236.8" y="73.4">1</text>
<text x="244.4" y="73.4">2</text>
<text x="274.9" y="73.4">1</text>
<text x="282.5" y="73.4">2</text>
<text x="313" y="73.4">1</text>
<text x="320.6" y="73.4">2</text>
<text x="349.8" y="73.4">1</text>
<text x="349.8" y="75.9">2</text>
<text x="365.1" y="73.4">4</text>
<text x="365.1" y="75.9">5</text>
<text x="396.8" y="73.4">1</text>
<text x="404.4" y="73.4">2</text>
<text x="434.9" y="73.4">1</text>
<text x="442.5" y="73.4">2</text>
<text x="473" y="73.4">1</text>
<text x="480.6" y="73.4">2</text>
<text x="41.2" y="79.8">4</text>
<text x="41.2" y="82.3">5</text>
<text x="53.3" y="79.8">12</text>
<text x="53.3" y="82.3">13</text>
<text x="349.8" y="78.5">3</text>
<text x="365.1" y="78.5">6</text>
<text x="41.2" y="84.8">6</text>
<text x="41.2" y="87.4">7</text>
<text x="41.2" y="89.9">8</text>
<text x="53.1" y="89.9">MP</text>
<text x="53.3" y="84.8">14</text>
<text x="53.3" y="87.4">15</text>
<text x="39.9" y="105.2">1</text>
<text x="39.9" y="107.7">2</text>
<text x="55.2" y="105.2">3</text>
<text x="55.2" y="107.7">4</text>
<text x="85.7" y="106.4">1</text>
<text x="106" y="106.4">4</text>
<text x="137.7" y="106.4">1</text>
<text x="145.3" y="106.4">2</text>
<text x="175.8" y="106.4">1</text>
<text x="183.4" y="106.4">2</text>
<text x="85.7" y="109">2</text>
<text x="85.7" y="111.5">3</text>
<text x="106" y="109">5</text>
<text x="41.2" y="125.5">1</text>
<text x="53.9" y="125.5">3</text>
<text x="84.4" y="125.5">1</text>
<text x="96.3" y="125.5">MP</text>
<text x="41.2" y="128">2</text>
<text x="53.1" y="128">MP</text>
<text x="84.4" y="128">2</text>
<text x="127.6" y="126.7">1</text>
<text x="135.2" y="126.7">2</text>
<text x="41.2" y="144.5">1</text>
<text x="41.2" y="147.1">2</text>
<text x="41.2" y="149.6">3</text>
<text x="53.9" y="144.5">6</text>
<text x="53.9" y="147.1">7</text>
<text x="53.9" y="149.6">8</text>
<text x="84.4" y="144.5">1</text>
<text x="92" y="144.5">2</text>
<text x="41.2" y="152.1">4</text>
<text x="41.2" y="154.7">5</text>
<text x="53.9" y="152.1">9</text>
<text x="41.2" y="169.9">1</text>
<text x="41.2" y="172.5">2</text>
<text x="59" y="169.9">6</text>
<text x="59" y="172.5">7</text>
<text x="89.5" y="169.9">1</text>
<text x="97.1" y="169.9">2</text>
<text x="41.2" y="175">3</text>
<text x="41.2" y="177.5">4</text>
<text x="59" y="175">8</text>
<text x="59" y="177.5">9</text>
<text x="41.2" y="180.1">5</text>
</g>
</svg>
